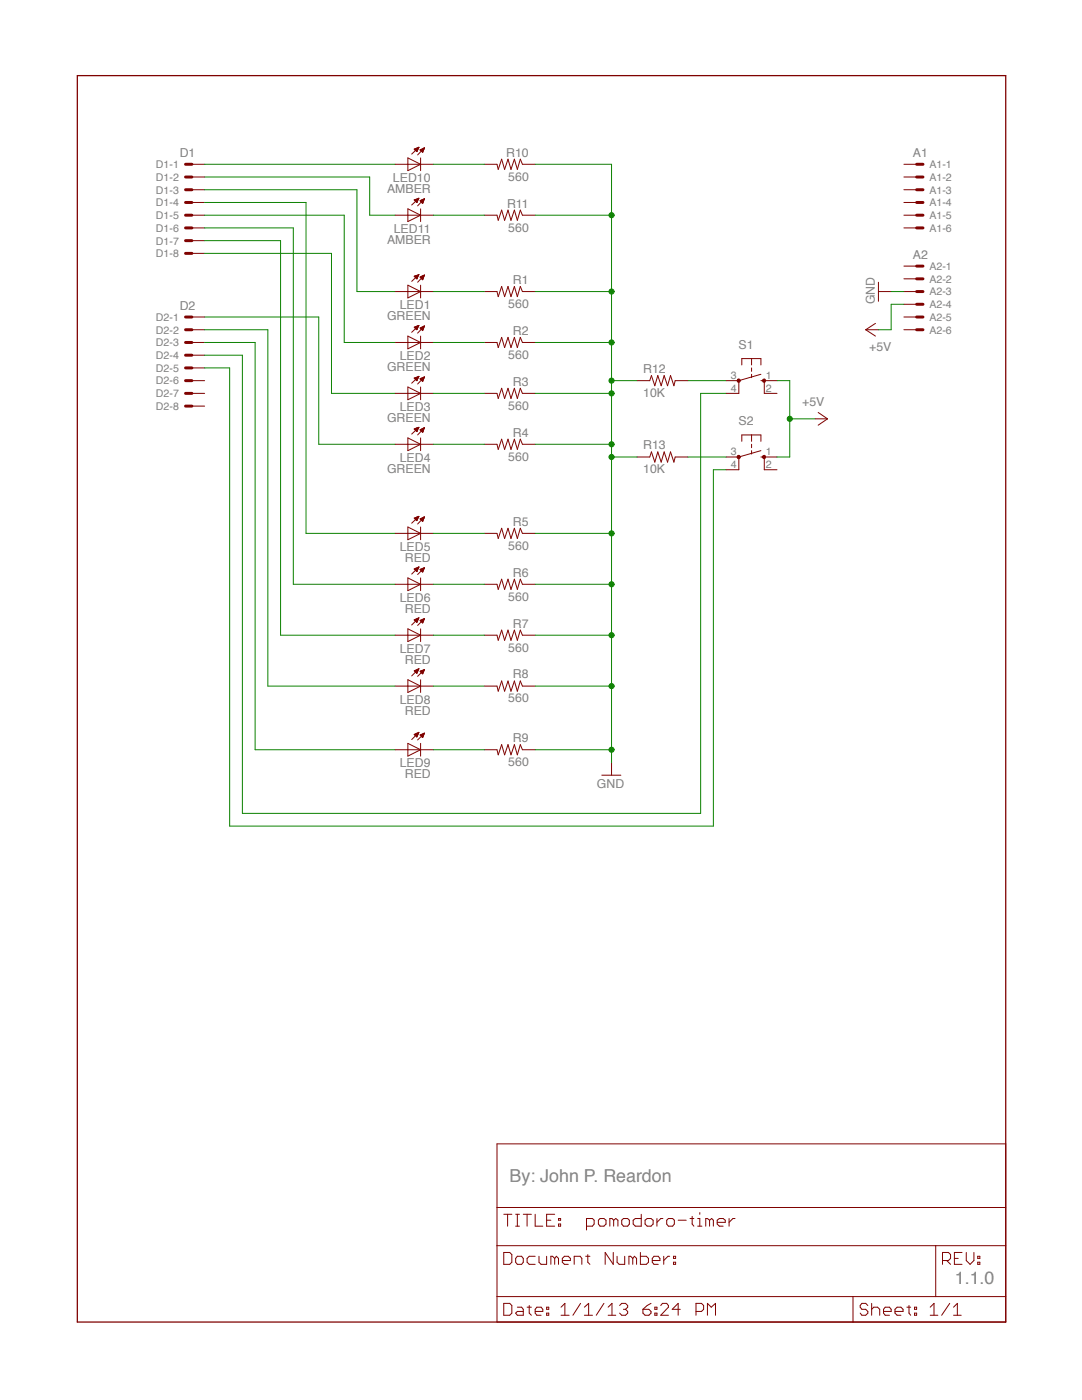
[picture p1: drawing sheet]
<svg xmlns="http://www.w3.org/2000/svg" width="216mm" height="279mm" viewBox="0 0 216 279" stroke-linecap="round" stroke-linejoin="round" font-family="sans-serif">
<g fill="none" stroke="#7f0200" stroke-width=".2">
<path d="M82.7 39.9l.5 .5M82.7 39.9h.7M82.7 40h.6M83 39.8h.5M83.2 39.7h.3M83.4 39.6h.1M83.6 39.6l-1.5 1.3M83.6 39.6l-.9 .3M83.6 39.6l-.4 .8M83.9 40h.6M84.1 39.9h.5M84.4 39.8h.3"/>
<path d="M84.6 39.7h.1M84.7 39.6l-1.4 1.5M84.7 39.6l-.9 .5M84.7 39.6l-.4 1M78.8 58.2h7.7M78.8 42.9h7.7M81.4 56.9l2.5 1.3-2.5 1.3zM81.4 41.7l2.5 1.2-2.5 1.3zM82.7 55.1l.5 .5M82.7 55.1h.7M82.7 55.2h.6M82.8 55.3h.5"/>
<path d="M82.8 55.1h.7M82.8 40.1h.5M82.9 55.4h.4M82.9 40.2h.4M83 55.5h.2M83 40.2h.2M83.1 55.6h.1M83.1 40.3h.1M83.2 55.6h.1M83.2 55h.3M83.2 40.4h.1M83.4 54.9h.1"/>
<path d="M83.6 54.8l-1.5 1.4M83.6 54.8l-.9 .3M83.6 54.8l-.4 .8M83.8 55.3h.7M83.8 55.3l.5 .5M83.8 40.1h.7M83.8 40.1l.5 .5M83.9 41.7v2.5M83.9 56.9v2.6M83.9 55.4h.6M83.9 55.2h.6M83.9 40.2h.6"/>
<path d="M84 55.5h.4M84 40.2h.4M84.1 55.6h.3M84.1 55.1h.5M84.1 40.3h.3M84.2 55.6h.2M84.2 55.7h.1M84.2 40.4h.2M84.2 40.5h.1M84.3 55.1h.4M84.3 55.8h.1M84.3 40.6h.1"/>
<path d="M84.6 55h.1M84.7 54.9l-1.4 1.4M84.7 54.9l-.9 .4M84.7 54.9l-.4 .9M78.8 68.3h7.7M78.8 78.5h7.7M81.4 67.1l2.5 1.2-2.5 1.3zM81.4 77.2l2.5 1.3-2.5 1.3zM82.7 65.3l.9-.3-.4 .8zM82.7 75.5l.5 .5M82.7 75.5h.7M82.7 65.4h.6"/>
<path d="M82.7 65.3h.7M82.7 75.5h.6M82.8 65.5h.5M82.8 75.6h.5M82.9 65.6h.3M82.9 65.6h.4M82.9 65.2h.5M82.9 75.7h.3M83 75.8h.2M83 75.4h.4M83.1 65.7h.1M83.1 65.1h.4"/>
<path d="M83.1 75.9h.1M83.2 76h.1M83.2 75.3h.3M83.2 65h.3M83.3 75.2h.2M83.4 65h.1M83.5 75.1h.1M83.6 65l-1.5 1.3M83.6 75.1l-1.5 1.4M83.6 75.1l-.9 .4M83.6 75.1l-.4 .9M83.8 65.5h.7"/>
<path d="M83.8 75.6h.7M83.8 75.5h.7M83.9 67.1v2.5M83.9 77.2v2.6M83.9 65.6h.5M83.9 65.6h.6M83.9 75.7h.6M84 65.4h.6M84 75.8h.4M84 75.5h.6M84.1 65.7h.3M84.1 75.9h.3"/>
<path d="M84.2 65.3h.4M84.2 65.8h.1M84.2 76h.1M84.3 65.9h.1M84.3 76.1h.1M84.3 65.2h.3M84.4 75.4h.3M84.5 65.1h.2M84.6 75.3h.1M84.7 65l-1.4 1.5M84.7 65l-.9 .5M84.7 65l-.4 1-.5-.5"/>
<path d="M84.7 75.2l-1.4 1.4M84.7 75.2l-.9 .4M84.7 75.2l-.4 .9-.5-.5M148 72.8v-1.2h3.8v1.2M150 71.6v1.2M150 73.4v.7M150 74.7v.7M151.8 76h.7v2.5M151.8 74.7l-4.4 1.3v2.5M78.8 88.7h7.7M81.4 87.4l2.5 1.3-2.5 1.2zM82.7 85.6l.5 .5"/>
<path d="M82.7 85.6h.7M82.7 85.7h.6M82.8 85.8h.5M82.8 85.5h.6M82.9 85.9h.4M83 86h.2M83 85.4h.5M83.1 86h.1M83.2 86.1h.1M83.2 85.4h.3M83.6 85.3l-1.5 1.3M83.6 85.3l-.9 .3"/>
<path d="M83.6 85.3l-.4 .8M83.8 85.8h.7M83.9 87.4v2.5M83.9 85.9h.6M83.9 85.7h.6M84 86h.4M84.1 86h.3M84.1 85.6h.5M84.2 86.1h.2M84.3 85.5h.3M84.3 86.2h.1M84.4 85.4h.3"/>
<path d="M84.6 85.4h.1M84.7 85.4l-1.4 1.4M84.7 85.4l-.9 .4M84.7 85.4l-.4 .9-.5-.5M78.8 106.4h7.7M78.8 116.6h7.7M81.4 105.2l2.5 1.2-2.5 1.3zM81.4 115.3l2.5 1.3-2.5 1.3zM82.7 103.4l.9-.3-.4 .8zM82.7 113.6l.5 .5M82.7 113.6h.7M82.7 103.5h.6"/>
<path d="M82.7 103.4h.7M82.7 113.6h.6M82.8 103.6h.5M82.8 113.7h.5M82.8 113.5h.6M82.9 103.7h.3M82.9 103.3h.5M82.9 113.8h.3M83 103.7h.2M83 113.9h.2M83 113.4h.5M83.1 103.8h.1"/>
<path d="M83.1 103.2h.4M83.1 114h.1M83.2 114.1h.1M83.2 103.1h.3M83.3 113.3h.2M83.4 103.1h.1M83.5 113.2h.1M83.6 103.1l-1.5 1.3M83.6 113.1l-1.5 1.5M83.6 113.1l-.9 .5M83.6 113.1l-.4 1M83.8 103.6h.7"/>
<path d="M83.8 113.7h.7M83.8 113.6h.7M83.8 113.6l.5 .6M83.9 105.2v2.5M83.9 115.3v2.6M83.9 103.7h.5M83.9 113.8h.6M84 103.7h.4M84 103.5h.6M84 113.9h.4M84 113.6h.6M84.1 103.8h.3"/>
<path d="M84.1 114h.3M84.2 103.4h.4M84.2 103.9h.1M84.2 114.1h.1M84.3 104h.1M84.3 113.5h.3M84.3 114.2h.1M84.3 103.3h.3M84.4 113.4h.3M84.5 103.2h.2M84.7 103.1l-1.4 1.5M84.7 103.1l-.9 .5"/>
<path d="M84.7 103.1l-.4 1-.5-.5M84.7 113.3l-1.4 1.4M84.7 113.3l-.9 .3M84.7 113.3l-.4 .9M78.8 126.8h7.7M78.8 136.9h7.7M81.4 125.5l2.5 1.3-2.5 1.2zM81.4 135.7l2.5 1.2-2.5 1.3zM82.7 123.7h.7M82.7 133.9l.9-.4-.4 .9zM82.7 123.8h.6M82.7 133.9h.7"/>
<path d="M82.8 123.9h.5M82.8 123.6h.6M82.8 134h.5M82.9 124h.4M82.9 134.1h.3M82.9 134h.4M82.9 133.8h.5M83 123.5h.5M83 134.2h.2M83.1 124.1h.1M83.1 134.3h.1M83.1 133.7h.4"/>
<path d="M83.2 124.1h.1M83.2 123.5h.3M83.2 133.6h.3M83.4 123.4h.1M83.4 133.5h.1M83.6 123.3l-1.5 1.4M83.6 123.3l-.9 .4M83.6 123.3l-.4 .9-.5-.5M83.6 133.5l-1.5 1.4M83.8 123.9h.7M83.8 134h.7M83.8 134l.5 .5"/>
<path d="M83.9 125.5v2.5M83.9 135.7v2.5M83.9 124h.6M83.9 123.8h.6M83.9 134.1h.5M83.9 134h.6M84 134.2h.4M84 133.9h.6M84.1 124.1h.3M84.1 123.7h.5M84.1 134.3h.3M84.2 124.1h.2"/>
<path d="M84.2 124.2h.1M84.2 134.4h.1M84.3 123.6h.3M84.3 124.3h.1M84.3 134.5h.1M84.3 133.8h.3M84.4 123.5h.3M84.5 133.7h.2M84.6 123.5h.1M84.7 123.5l-1.4 1.3M84.7 123.5l-.9 .3 .5 .5M84.7 123.5l-.4 .8"/>
<path d="M84.7 133.6l-1.4 1.4M84.7 133.6l-.9 .4M84.7 133.6l-.4 .9M78.8 149.6h7.7M81.4 148.4l2.5 1.2-2.5 1.3zM82.7 146.6h.7M82.7 146.7h.6M82.8 146.7h.5M82.8 146.5h.6M83 146.8h.2M83 146.4h.5M83.1 146.9h.1"/>
<path d="M83.2 147h.1M83.2 146.3h.3M83.4 146.2h.1M83.6 146.2l-1.5 1.4M83.6 146.2l-.9 .4M83.6 146.2l-.4 .9-.5-.5M83.8 146.7h.7M83.9 148.4v2.5M83.9 146.7h.6M84 146.8h.4M84.1 146.9h.3M84.1 146.6h.5"/>
<path d="M84.2 147h.2M84.2 147.1h.1M84.3 146.5h.3M84.3 147.2h.1M84.4 146.4h.3M84.6 146.3h.1M84.7 146.3l-1.4 1.4M84.7 146.3l-.9 .4 .5 .5M84.7 146.3l-.4 .9"/>
</g>
<path d="M147.2 75.7h.4l.1 .2-.1 .3h-.4z" fill-rule="evenodd" fill="#7f0200"/>
<path d="M147.2 75.7h.4l.2 .3-.2 .2h-.4z" fill="none" stroke="#7f0200" stroke-width=".2"/>
<path d="M152.2 75.7h.5v.5h-.5z" fill-rule="evenodd" fill="#7f0200"/>
<path d="M144.9 76h2.5M144.9 78.5h2.5M152.3 75.7h.4v.5h-.4zM152.5 76h2.5M152.5 78.5h2.5M148 88.1v-1.3h3.8v1.3M150 86.8v1.3M150 88.7v.6M150 89.9v.7M151.8 91.2h.7v2.5M151.8 89.9l-4.4 1.3v2.5" fill="none" stroke="#7f0200" stroke-width=".2"/>
<path d="M147.2 90.9h.4l.1 .3-.1 .2h-.4z" fill-rule="evenodd" fill="#7f0200"/>
<path d="M147.2 91h.4l.2 .2-.2 .3h-.4z" fill="none" stroke="#7f0200" stroke-width=".2"/>
<path d="M152.2 90.9h.5v.5h-.5z" fill-rule="evenodd" fill="#7f0200"/>
<g fill="none" stroke="#7f0200" stroke-width=".2">
<path d="M38.3 32.8h2.5M38.3 35.3h2.5M38.3 37.9h2.5M78.8 32.8h7.7M81.4 31.5l2.5 1.3-2.5 1.3zM82.7 29.8h.7M82.7 29.9h.6M82.8 30h.5M82.8 29.7h.6M83 30.1h.2M83 29.7h.4M83.1 30.2h.1"/>
<path d="M83.2 30.2h.1M83.2 29.6h.3M83.3 29.5h.2M83.5 29.4h.1M83.6 29.4l-1.5 1.4M83.6 29.4l-.9 .3 .5 .5M83.6 29.4l-.4 .8M83.8 30h.7M83.8 29.9h.7M83.9 31.5v2.6M84 30.1h.4M84 29.8h.6"/>
<path d="M84.1 30.2h.3M84.2 30.2h.1M84.3 29.7h.3M84.3 30.3h.1M84.4 29.7h.3M84.6 29.6h.1M84.7 29.5l-1.4 1.4M84.7 29.5l-.9 .4M84.7 29.5l-.4 .9-.5-.5M96.6 32.8h2.6l.2 1 .7-2 .6 2 .7-2 .6 2 .6-2 .6 2 .6-2 .4 1h2.6M180.4 32.8h2.5M180.4 35.3h2.5"/>
<path d="M180.4 37.9h2.5M38.3 42.9h2.5M38.3 40.4h2.5M38.3 45.5h2.5M38.3 48h2.5M38.3 50.6h2.5M96.6 58.2h2.6l.2 1 .7-2 .6 2 .7-2 .6 2 .6-2 .6 2 .6-2 .4 1h2.6M96.6 42.9h2.6l.2 1.1 .7-2.1 .6 2.1 .7-2.1 .6 2.1 .6-2.1 .6 2.1 .6-2.1 .4 1h2.6M175.3 58.2h2.5M175.3 56.3v3.8M180.4 58.2h2.5M180.4 42.9h2.5"/>
<path d="M180.4 40.4h2.5M180.4 45.5h2.5M180.4 53.1h2.5M180.4 55.6h2.5M38.3 68.3h2.5M38.3 78.5h2.5M38.3 76h2.5M38.3 63.3h2.5M38.3 65.8h2.5M38.3 70.9h2.5M38.3 73.4h2.5M96.6 68.3h2.6l.2 1.1 .7-2.1 .6 2.1 .7-2.1 .6 2.1 .6-2.1 .6 2.1 .6-2.1 .4 1h2.6"/>
<path d="M96.6 78.5h2.6l.2 1 .7-2 .6 2 .7-2 .6 2 .6-2 .6 2 .6-2 .4 1h2.6M127.1 76h2.5l.4-1 .7 2 .6-2 .6 2 .6-2 .7 2 .6-2 .7 2 .2-1h2.6M172.7 65.8h2.6M172.7 65.8l2 1.3M174.7 64.5l-2 1.3M180.4 60.7h2.5M180.4 63.3h2.5M180.4 65.8h2.5M38.3 81h2.5M96.6 88.7h2.6l.2 1 .7-2 .6 2 .7-2 .6 2 .6-2 .6 2 .6-2 .4 1h2.6M127.1 91.2h2.5l.4-1 .7 2 .6-2 .6 2 .6-2 .7 2 .6-2 .7 2 .2-1h2.6M144.9 91.2h2.5"/>
<path d="M144.9 93.7h2.5M152.3 91h.4v.5h-.4zM152.5 91.2h2.5M152.5 93.7h2.5M162.7 83.6h2.4M163.3 82.3l1.8 1.3M165.1 83.6l-1.8 1.3M96.6 106.4h2.6l.2 1.1 .7-2.1 .6 2.1 .7-2.1 .6 2.1 .6-2.1 .6 2.1 .6-2.1 .4 1h2.6M96.6 116.6h2.6l.2 1 .7-2 .6 2 .7-2 .6 2 .6-2 .6 2 .6-2 .4 1h2.6M96.6 126.8h2.6l.2 1 .7-2 .6 2 .7-2 .6 2 .6-2 .6 2 .6-2 .4 1h2.6M96.6 136.9h2.6l.2 1 .7-2 .6 2 .7-2 .6 2 .6-2 .6 2 .6-2 .4 1h2.6M96.6 149.6h2.6l.2 1 .7-2 .6 2 .7-2 .6 2 .6-2 .6 2 .6-2 .4 1h2.6"/>
<path d="M120.1 154.7h3.8M122 152.2v2.5M99.2 228.3h101.5v35.5h-101.5zM99.2 248.6h101.5M99.2 258.8h101.5M99.2 241h101.5M100.5 250h1.2l.4 .4v1.5l-.4 .4h-1.2zM100.5 242.3h1.6M101.3 242.3v2.4M102.9 242.3h.8M102.9 244.7h.8M103.2 250.7h.9l.3 .4v.8l-.3 .4h-.9l-.3-.4v-.8z"/>
<path d="M103.2 242.3v2.4M104.4 242.3h1.6M105.2 242.3v2.4M106.8 242.3v2.4h1.5M106.8 250.7h-1.2l-.4 .4v.8l.4 .4h1.2M107.5 250.7v1.2l.5 .4h1.1v-1.6M109.1 243.5h.8M110.7 242.3h-1.6v2.4h1.6M110.7 251.1l-.4-.4h-.4v1.6M110.7 251.1l.3-.4 .4 .4v1.2M110.7 251.1v1.2M111.4 244.3h.5v.4h-.5z"/>
<path d="M111.4 243.2h.5v.3h-.5zM112.2 251.6h1.6v-.5l-.4-.4h-.8l-.4 .4v.8l.4 .4h.8M114.6 252.3v-1.6h1.2l.3 .4v1.2M116.9 250.7h.8M117 244.7h1.2l.4-.4v-.8l-.4-.3h-1.2v2.3M117.3 250.4v1.5l.4 .4M119.4 243.5l.3-.3h.8l.4 .3v.8l-.4 .4h-.8l-.3-.4zM122.4 250v2.3l-1.6-2.3v2.3M122.4 243.5l-.3-.3h-.4v1.5M122.4 243.5v1.2M122.4 243.5l.5-.3 .4 .3v1.2M123.1 250.7v1.2l.4 .4h1.2v-1.6"/>
<path d="M124.1 243.5l.3-.3h.8l.4 .3v.8l-.4 .4h-.8l-.3-.4zM126.3 251.1l-.5-.4h-.3v1.6M126.3 251.1v1.2M126.3 251.1l.3-.4 .4 .4v1.2M127.8 250v2.3h1.2l.4-.4v-.8l-.4-.4h-1.2M128 242.3v2.4h-1.2l-.5-.4v-.8l.5-.3h1.2M128.7 243.5l.4-.3h.8l.4 .3v.8l-.4 .4h-.8l-.4-.4zM130.2 251.6h1.5v-.5l-.4-.4h-.8l-.3 .4v.8l.3 .4h.8M131.1 243.2v1.5M132.3 243.2h-.5l-.7 .7M132.4 250.7v1.6M133 243.5l.4-.3h.8l.4 .3v.8l-.4 .4h-.8l-.4-.4z"/>
<path d="M133.6 250.7h-.3l-.9 .9M134.4 251.9h.4v.4h-.4zM134.4 250.7h.4v.4h-.4zM135.3 243.5h1.6M137.7 243.2h.8M138.1 242.8v1.5l.4 .4M139.2 244.7h.9M139.2 243.2h.4v1.5M139.6 242v.3M141.6 243.5l-.4-.3h-.4v1.5M141.6 243.5v1.2M141.6 243.5l.4-.3 .3 .3v1.2"/>
<path d="M143.1 243.9h1.6v-.4l-.4-.3h-.8l-.4 .3v.8l.4 .4h.8M145.5 243.2v1.5M146.7 243.2h-.5l-.7 .7M170.2 258.8v5M186.7 248.6v10.2M188.1 251.6h1.2l.4-.5v-.7l-.4-.4h-1.2v2.3M188.9 251.6l.8 .7M190.4 251.1h.8M192 250h-1.6v2.3h1.6M192.8 250v1.6l.8 .7 .7-.7v-1.6M195.1 251.9h.4v.4h-.4zM195.1 250.7h.4v.4h-.4z"/>
<path d="M100.5 260.1h1.2l.4 .4v1.6l-.4 .4h-1.2zM103.2 260.9h.9l.3 .4v1.2h-1.2l-.3-.4 .3-.4h1.2M105.2 260.9h.8M105.6 260.5v1.6l.4 .4M106.8 261.7h1.5v-.4l-.3-.4h-.9l-.3 .4v.8l.3 .4h.9M109.1 262.1h.4v.4h-.4zM109.1 260.9h.4v.4h-.4zM112 262.5h1.6M112 260.9l.7-.8v2.4M115.8 260.1l-1.5 2.4M116.6 262.5h1.6M116.6 260.9l.9-.8v2.4"/>
<path d="M120.5 260.1l-1.5 2.4M121.3 262.5h1.6M121.3 260.9l.8-.8v2.4M123.6 260.5l.5-.4h.7l.4 .4v.4l-.4 .4M124.4 261.3h.4M124.8 261.3l.4 .4v.4l-.4 .4h-.7l-.5-.4M128.3 261.3h1.2l.4 .4v.4l-.4 .4h-.8l-.4-.4zM129.9 260.1l-.8 .4-.8 .8M130.7 262.1h.4v.4h-.4zM130.7 260.9h.4v.4h-.4zM131.8 260.5l.4-.4h.8l.4 .4v.4l-1.6 1.6h1.6M135.7 261.3h-1.6l1.2-1.2v2.4"/>
<path d="M138.9 261.7h1.1l.4-.4v-.8l-.4-.4h-1.1v2.4M141.2 262.5v-2.4l.7 .8 .9-.8v2.4M173.2 260.5l-.5-.4h-.7l-.4 .4v.4l.4 .4h.7l.5 .4v.4l-.5 .4h-.7l-.4-.4M173.9 261.3l.4-.4h.8l.4 .4v1.2M173.9 260.1v2.4M176.3 261.7h1.5v-.4l-.3-.4h-.9l-.3 .4v.8l.3 .4h.9M178.6 261.7h1.6v-.4l-.4-.4h-.8l-.4 .4v.8l.4 .4h.8M181 260.9h.7M181.4 260.5v1.6l.3 .4M182.5 262.1h.4v.4h-.4zM182.5 260.9h.4v.4h-.4zM185.6 262.5h1.5"/>
<path d="M185.6 260.9l.8-.8v2.4M189.5 260.1l-1.6 2.4M190.3 262.5h1.5M190.3 260.9l.7-.8v2.4"/>
</g>
<path d="M15.4 15.1h185.3v248.7h-185.3z" fill="none" stroke="#7f0200" stroke-width=".25"/>
<g fill="none" stroke="#7f0200" stroke-width=".59">
<path d="M37 32.8h1.3M37 35.3h1.3M37 37.9h1.3M182.9 32.8h1.3M182.9 35.3h1.3M182.9 37.9h1.3M37 40.4h1.3M37 42.9h1.3M37 45.5h1.3M37 48h1.3M37 50.6h1.3M182.9 40.4h1.3"/>
<path d="M182.9 42.9h1.3M182.9 45.5h1.3M182.9 53.1h1.3M182.9 55.6h1.3M182.9 58.2h1.3M37 63.3h1.3M37 65.8h1.3M37 68.3h1.3M37 70.9h1.3M37 73.4h1.3M37 76h1.3M37 78.5h1.3"/>
<path d="M182.9 60.7h1.3M182.9 63.3h1.3M182.9 65.8h1.3M37 81h1.3"/>
</g>
<g fill="none" stroke="#0c8100" stroke-width=".2">
<path d="M86.5 32.8h10.1M106.8 32.8h15.2v119.4M86.5 42.9h10.1M86.5 58.2h10.1M106.8 42.9h15.2M86.5 78.5h10.1M86.5 68.3h10.1M86.5 88.7h10.1M86.5 106.4h10.1M86.5 116.6h10.1M86.5 136.9h10.1M86.5 126.8h10.1"/>
<path d="M86.5 149.6h10.1"/>
</g>
<circle cx="122" cy="42.9" r=".51" fill="#0c8100"/>
<g fill="none" stroke="#0c8100" stroke-width=".2">
<path d="M106.8 58.2h15.2"/>
<circle cx="122" cy="42.9" r=".51"/>
</g>
<circle cx="122" cy="58.2" r=".51" fill="#0c8100"/>
<g fill="none" stroke="#0c8100" stroke-width=".2">
<path d="M106.8 68.3h15.2"/>
<circle cx="122" cy="58.2" r=".51"/>
</g>
<circle cx="122" cy="68.3" r=".51" fill="#0c8100"/>
<g fill="none" stroke="#0c8100" stroke-width=".2">
<path d="M106.8 78.5h15.2"/>
<circle cx="122" cy="68.3" r=".51"/>
</g>
<circle cx="122" cy="78.5" r=".51" fill="#0c8100"/>
<g fill="none" stroke="#0c8100" stroke-width=".2">
<path d="M106.8 88.7h15.2"/>
<circle cx="122" cy="78.5" r=".51"/>
</g>
<circle cx="122" cy="88.6" r=".51" fill="#0c8100"/>
<g fill="none" stroke="#0c8100" stroke-width=".2">
<path d="M106.8 106.4h15.2"/>
<circle cx="122" cy="88.7" r=".51"/>
</g>
<circle cx="122" cy="106.4" r=".51" fill="#0c8100"/>
<g fill="none" stroke="#0c8100" stroke-width=".2">
<path d="M106.8 116.6h15.2"/>
<circle cx="122" cy="106.4" r=".51"/>
</g>
<circle cx="122" cy="116.6" r=".51" fill="#0c8100"/>
<g fill="none" stroke="#0c8100" stroke-width=".2">
<path d="M106.8 126.8h15.2"/>
<circle cx="122" cy="116.6" r=".51"/>
</g>
<circle cx="122" cy="126.7" r=".51" fill="#0c8100"/>
<g fill="none" stroke="#0c8100" stroke-width=".2">
<path d="M106.8 136.9h15.2"/>
<circle cx="122" cy="126.8" r=".51"/>
</g>
<circle cx="122" cy="136.9" r=".51" fill="#0c8100"/>
<g fill="none" stroke="#0c8100" stroke-width=".2">
<path d="M106.8 149.6h15.2"/>
<circle cx="122" cy="136.9" r=".51"/>
</g>
<circle cx="122" cy="149.6" r=".51" fill="#0c8100"/>
<g fill="none" stroke="#0c8100" stroke-width=".2">
<path d="M122 76h5.1"/>
<circle cx="122" cy="149.6" r=".51"/>
</g>
<circle cx="122" cy="75.9" r=".51" fill="#0c8100"/>
<g fill="none" stroke="#0c8100" stroke-width=".2">
<path d="M122 91.2h5.1"/>
<circle cx="122" cy="76" r=".51"/>
</g>
<circle cx="122" cy="91.2" r=".51" fill="#0c8100"/>
<g fill="none" stroke="#0c8100" stroke-width=".2">
<path d="M40.8 37.9h30.4v20.3h7.6M40.8 32.8h38M40.8 35.3h33v7.6h5M40.8 50.6h25.3v27.9h12.7M40.8 42.9h27.9v25.4h10.1M40.8 40.4h20.3v66h17.7M40.8 45.5h17.7v71.1h20.3M40.8 48h15.2v78.8h22.8M177.8 58.2h2.6M40.8 70.9h7.6v91.4h91.4v-83.8h5.1M40.8 73.4h5v91.5h96.5v-71.2h2.6M40.8 68.3h10.1v81.3h27.9"/>
<path d="M40.8 63.3h22.8v25.4h15.2M40.8 65.8h12.6v71.1h25.4M137.3 76h7.6M155 76h2.6v15.2h-2.6M180.4 60.7h-2.6v5.1h-2.5M137.3 91.2h7.6M157.6 83.6h5.1"/>
<circle cx="122" cy="91.2" r=".51"/>
</g>
<circle cx="157.6" cy="83.6" r=".51" fill="#0c8100"/>
<circle cx="157.6" cy="83.6" r=".51" fill="none" stroke="#0c8100" stroke-width=".2"/>
<g font-size="3.6" fill="#808080">
<text x="101.7" y="235.9">By: John P. Reardon</text>
<text x="190.5" y="256.2">1.1.0</text>
</g>
<g font-size="2.5" fill="#808080">
<text x="35.9" y="31.4">D1</text>
<text x="101" y="31.3">R10</text>
<text x="182.1" y="31.4">A1</text>
<text x="77.2" y="38.5">AMBER</text>
<text x="78.4" y="36.4">LED10</text>
<text x="101.2" y="41.5">R11</text>
<text x="101.4" y="36.1">560</text>
<text x="78.6" y="46.5">LED11</text>
<text x="101.4" y="46.3">560</text>
<text x="77.2" y="48.7">AMBER</text>
<text x="182.1" y="51.7">A2</text>
<text x="102.4" y="56.7">R1</text>
<text x="35.9" y="61.9">D2</text>
<text x="77.2" y="63.9">GREEN</text>
<text x="79.8" y="61.7">LED1</text>
<text x="101.4" y="61.5">560</text>
<text x="174.5" y="60.7" transform="rotate(-90 174.5 60.7)">GND</text>
<text x="79.8" y="71.9">LED2</text>
<text x="101.4" y="71.6">560</text>
<text x="102.4" y="66.8">R2</text>
<text x="147.4" y="69.6">S1</text>
<text x="173.4" y="70.1">+5V</text>
<text x="77.2" y="74.1">GREEN</text>
<text x="102.4" y="77">R3</text>
<text x="128.3" y="74.5">R12</text>
<text x="79.8" y="82.1">LED3</text>
<text x="101.4" y="81.8">560</text>
<text x="128.3" y="79.3">10K</text>
<text x="160.1" y="81">+5V</text>
<text x="77.2" y="84.2">GREEN</text>
<text x="102.4" y="87.2">R4</text>
<text x="128.3" y="89.7">R13</text>
<text x="147.4" y="84.8">S2</text>
<text x="77.2" y="94.4">GREEN</text>
<text x="79.8" y="92.2">LED4</text>
<text x="101.4" y="92">560</text>
<text x="128.3" y="94.5">10K</text>
<text x="102.4" y="104.9">R5</text>
<text x="79.8" y="110">LED5</text>
<text x="80.8" y="112.1">RED</text>
<text x="101.4" y="109.7">560</text>
<text x="101.4" y="119.9">560</text>
<text x="102.4" y="115.1">R6</text>
<text x="79.8" y="120.1">LED6</text>
<text x="80.8" y="122.3">RED</text>
<text x="102.4" y="125.2">R7</text>
<text x="79.8" y="130.3">LED7</text>
<text x="101.4" y="130">560</text>
<text x="80.8" y="132.4">RED</text>
<text x="102.4" y="135.4">R8</text>
<text x="79.8" y="140.4">LED8</text>
<text x="80.8" y="142.6">RED</text>
<text x="101.4" y="140.2">560</text>
<text x="102.4" y="148.1">R9</text>
<text x="79.8" y="153.1">LED9</text>
<text x="80.8" y="155.3">RED</text>
<text x="101.4" y="152.9">560</text>
<text x="119.1" y="157.2">GND</text>
</g>
<g font-size="2.1" fill="#808080">
<text x="31.1" y="33.6">D1-1</text>
<text x="185.4" y="33.6">A1-1</text>
<text x="31.1" y="36.1">D1-2</text>
<text x="31.1" y="38.6">D1-3</text>
<text x="31.1" y="41.2">D1-4</text>
<text x="185.4" y="36.1">A1-2</text>
<text x="185.4" y="38.6">A1-3</text>
<text x="185.4" y="41.2">A1-4</text>
<text x="31.1" y="43.7">D1-5</text>
<text x="31.1" y="46.3">D1-6</text>
<text x="185.4" y="43.7">A1-5</text>
<text x="185.4" y="46.3">A1-6</text>
<text x="31.1" y="48.8">D1-7</text>
<text x="31.1" y="51.3">D1-8</text>
<text x="185.4" y="53.9">A2-1</text>
<text x="185.4" y="56.4">A2-2</text>
<text x="185.4" y="59">A2-3</text>
<text x="31.1" y="64">D2-1</text>
<text x="185.4" y="61.5">A2-4</text>
<text x="185.4" y="64">A2-5</text>
<text x="31.1" y="66.6">D2-2</text>
<text x="31.1" y="69.1">D2-3</text>
<text x="31.1" y="71.6">D2-4</text>
<text x="185.4" y="66.6">A2-6</text>
<text x="31.1" y="74.2">D2-5</text>
<text x="31.1" y="76.7">D2-6</text>
<text x="145.8" y="75.6">3</text>
<text x="152.8" y="75.6">1</text>
<text x="31.1" y="79.3">D2-7</text>
<text x="31.1" y="81.8">D2-8</text>
<text x="145.8" y="78.1">4</text>
<text x="152.8" y="78.1">2</text>
<text x="145.8" y="90.8">3</text>
<text x="145.8" y="93.4">4</text>
<text x="152.8" y="90.8">1</text>
<text x="152.8" y="93.4">2</text>
</g>
</svg>
